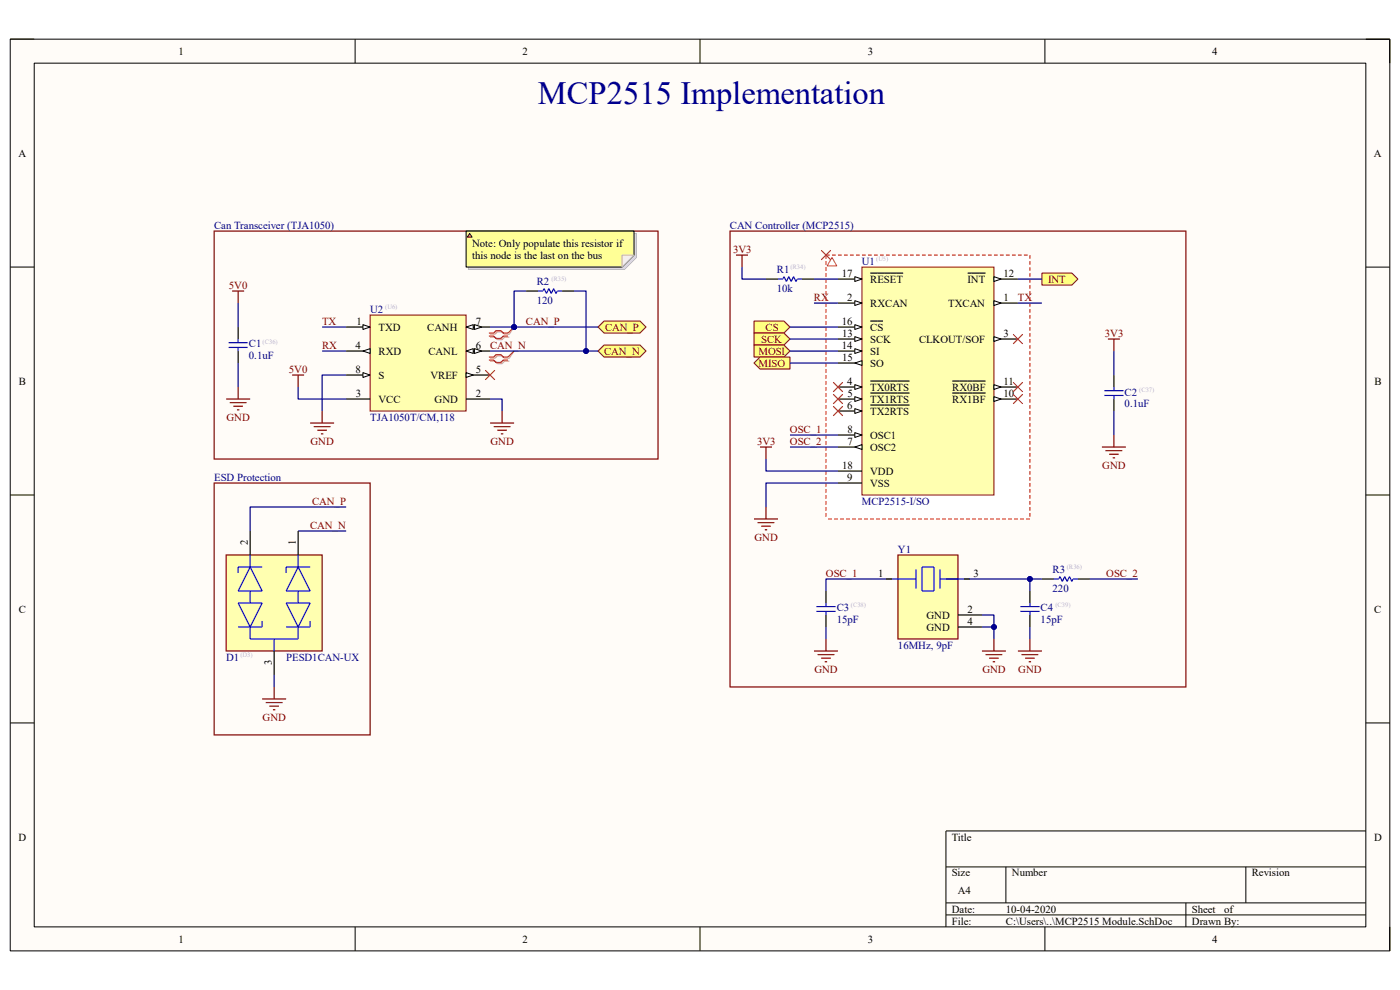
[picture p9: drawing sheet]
<svg xmlns="http://www.w3.org/2000/svg" width="297mm" height="210mm" viewBox="0 0 297 210" stroke-linecap="round" stroke-linejoin="round" font-family="sans-serif">
<path d="M2.2 8.3h292.7v193.4h-292.7z" fill-rule="evenodd" fill="#fffcf8"/>
<path d="M2.2 8.3h292.7v193.4h-292.7z" fill="none" stroke="#000" stroke-width=".21"/>
<path d="M7.3 13.4h282.5v183.2h-282.5z" fill-rule="evenodd" fill="#fffcf8"/>
<g fill="none" stroke="#000" stroke-width=".21">
<path d="M2.2 8.3h5.1M7.3 13.4h282.5v183.2h-282.5zM75.3 8.3v5.1M148.5 8.3v5.1M221.7 8.3v5.1M289.8 8.3h5.1v5.1M2.2 56.7h5.1M289.8 56.7h5.1M2.2 105h5.1M289.8 105h5.1M2.2 153.4h5.1M289.8 153.4h5.1"/>
<path d="M289.8 176.3h-89.1v20.3M75.3 196.6v5.1M148.5 196.6v5.1M200.7 183.9h89.1M200.7 191.5h89.1M200.7 194.1h89.1M213.4 183.9v7.6M221.7 196.6v5.1M251.6 191.5v5.1M264.3 183.9v7.6M294.9 196.6v5.1"/>
</g>
<path d="M175.2 54.1h43.3v56h-43.3z" fill-rule="evenodd" fill="#fff"/>
<path d="M78.5 66.8h20.4v20.4h-20.4z" fill-rule="evenodd" fill="#ffffb0"/>
<path d="M78.5 66.8h20.4v20.4h-20.4z" fill="none" stroke="#800000" stroke-width=".21"/>
<path d="M73.4 69.4h5.1" fill="none" stroke="#000" stroke-width=".25"/>
<path d="M77 68.9l1.5 .5-1.5 .5z" fill="#f8fcff"/>
<path d="M77 68.9l1.5 .5-1.5 .5z" fill="none" stroke="#000" stroke-width=".21"/>
<path d="M73.4 74.5h5.1M73.4 84.6h5.1" fill="none" stroke="#000" stroke-width=".25"/>
<path d="M77 74.5l1.5-.5v1z" fill="#f8fcff"/>
<path d="M77 74.5l1.5-.5v1z" fill="none" stroke="#000" stroke-width=".21"/>
<path d="M98.9 74.5h5.1" fill="none" stroke="#000" stroke-width=".25"/>
<path d="M98.9 74.5l1.5-.5v1z" fill="#f8fcff"/>
<path d="M98.9 74.5l1.5-.5v1z" fill="none" stroke="#000" stroke-width=".21"/>
<path d="M100.7 74l1.5 .5-1.5 .5z" fill="#f8fcff"/>
<path d="M100.7 74l1.5 .5-1.5 .5z" fill="none" stroke="#000" stroke-width=".21"/>
<path d="M98.9 69.4h5.1" fill="none" stroke="#000" stroke-width=".25"/>
<path d="M98.9 69.4l1.5-.5v1z" fill="#f8fcff"/>
<path d="M98.9 69.4l1.5-.5v1z" fill="none" stroke="#000" stroke-width=".21"/>
<path d="M100.7 68.9l1.5 .5-1.5 .5z" fill="#f8fcff"/>
<path d="M100.7 68.9l1.5 .5-1.5 .5z" fill="none" stroke="#000" stroke-width=".21"/>
<path d="M73.4 79.6h5.1" fill="none" stroke="#000" stroke-width=".25"/>
<path d="M77 79l1.5 .6-1.5 .5z" fill="#f8fcff"/>
<path d="M77 79l1.5 .6-1.5 .5z" fill="none" stroke="#000" stroke-width=".21"/>
<path d="M98.9 79.6h5.1" fill="none" stroke="#000" stroke-width=".25"/>
<path d="M98.9 79.1l1.5 .5-1.5 .5z" fill="#f8fcff"/>
<path d="M98.9 79.1l1.5 .5-1.5 .5z" fill="none" stroke="#000" stroke-width=".21"/>
<path d="M98.9 84.7h5.1" fill="none" stroke="#000" stroke-width=".25"/>
<path d="M62 79.6h2.5M63.2 79.6v2.5M104 89.7h5.1M104.7 90.5h3.6M105.5 91.3h2M106.3 92h.5M106.5 87.2v2.5" fill="none" stroke="#800000" stroke-width=".25"/>
<path d="M126.9 69.4l1.2-1.3h7.7l1.3 1.3-1.3 1.3h-7.7z" fill-rule="evenodd" fill="#ffff80"/>
<path d="M126.9 69.4l1.2-1.3h7.7l1.3 1.3-1.3 1.3h-7.7z" fill="none" stroke="#800000" stroke-width=".21"/>
<path d="M126.9 74.5l1.2-1.3h7.7l1.3 1.3-1.3 1.2h-7.7z" fill-rule="evenodd" fill="#ffff80"/>
<path d="M126.9 74.5l1.2-1.3h7.7l1.3 1.3-1.3 1.2h-7.7z" fill="none" stroke="#800000" stroke-width=".21"/>
<path d="M182.9 56.7h28v48.3h-28z" fill-rule="evenodd" fill="#ffffb0"/>
<path d="M182.9 56.7h28v48.3h-28z" fill="none" stroke="#800000" stroke-width=".21"/>
<path d="M210.9 64.3h5.1" fill="none" stroke="#000" stroke-width=".25"/>
<path d="M210.9 63.8l1.5 .5-1.5 .5z" fill="#f8fcff"/>
<path d="M210.9 63.8l1.5 .5-1.5 .5z" fill="none" stroke="#000" stroke-width=".21"/>
<path d="M177.8 64.3h5.1" fill="none" stroke="#000" stroke-width=".25"/>
<path d="M181.3 63.8l1.6 .5-1.6 .5z" fill="#f8fcff"/>
<path d="M181.3 63.8l1.6 .5-1.6 .5z" fill="none" stroke="#000" stroke-width=".21"/>
<path d="M210.9 71.9h5.1" fill="none" stroke="#000" stroke-width=".25"/>
<path d="M210.9 71.4l1.5 .5-1.5 .5z" fill="#f8fcff"/>
<path d="M210.9 71.4l1.5 .5-1.5 .5z" fill="none" stroke="#000" stroke-width=".21"/>
<path d="M177.8 82.1h5.1" fill="none" stroke="#000" stroke-width=".25"/>
<path d="M181.3 81.6l1.6 .5-1.6 .5z" fill="#f8fcff"/>
<path d="M181.3 81.6l1.6 .5-1.6 .5z" fill="none" stroke="#000" stroke-width=".21"/>
<path d="M177.8 84.7h5.1M184.6 80.8h8.4" fill="none" stroke="#000" stroke-width=".25"/>
<path d="M181.3 84.1l1.6 .6-1.6 .5z" fill="#f8fcff"/>
<path d="M181.3 84.1l1.6 .6-1.6 .5z" fill="none" stroke="#000" stroke-width=".21"/>
<path d="M177.8 87.2h5.1M184.6 83.4h8.4" fill="none" stroke="#000" stroke-width=".25"/>
<path d="M181.3 86.7l1.6 .5-1.6 .5z" fill="#f8fcff"/>
<path d="M181.3 86.7l1.6 .5-1.6 .5z" fill="none" stroke="#000" stroke-width=".21"/>
<path d="M177.8 94.8h5.1M184.6 85.9h8.4" fill="none" stroke="#000" stroke-width=".25"/>
<path d="M181.3 94.8l1.6-.5v1z" fill="#f8fcff"/>
<path d="M181.3 94.8l1.6-.5v1z" fill="none" stroke="#000" stroke-width=".21"/>
<path d="M177.8 92.3h5.1" fill="none" stroke="#000" stroke-width=".25"/>
<path d="M181.3 91.8l1.6 .5-1.6 .5z" fill="#f8fcff"/>
<path d="M181.3 91.8l1.6 .5-1.6 .5z" fill="none" stroke="#000" stroke-width=".21"/>
<path d="M210.9 84.7h5.1M177.8 102.5h5.1" fill="none" stroke="#000" stroke-width=".25"/>
<path d="M210.9 84.1l1.5 .6-1.5 .5z" fill="#f8fcff"/>
<path d="M210.9 84.1l1.5 .6-1.5 .5z" fill="none" stroke="#000" stroke-width=".21"/>
<path d="M202 83.4h7.1M210.9 82.1h5.1" fill="none" stroke="#000" stroke-width=".25"/>
<path d="M210.9 81.6l1.5 .5-1.5 .5z" fill="#f8fcff"/>
<path d="M210.9 81.6l1.5 .5-1.5 .5z" fill="none" stroke="#000" stroke-width=".21"/>
<path d="M210.9 59.2h5.1M202 80.8h7.1" fill="none" stroke="#000" stroke-width=".25"/>
<path d="M210.9 58.7l1.5 .5-1.5 .5z" fill="#f8fcff"/>
<path d="M210.9 58.7l1.5 .5-1.5 .5z" fill="none" stroke="#000" stroke-width=".21"/>
<path d="M205.3 57.9h3.8M177.8 71.9h5.1" fill="none" stroke="#000" stroke-width=".25"/>
<path d="M181.3 71.4l1.6 .5-1.6 .5z" fill="#f8fcff"/>
<path d="M181.3 71.4l1.6 .5-1.6 .5z" fill="none" stroke="#000" stroke-width=".21"/>
<path d="M177.8 74.5h5.1" fill="none" stroke="#000" stroke-width=".25"/>
<path d="M181.3 74l1.6 .5-1.6 .5z" fill="#f8fcff"/>
<path d="M181.3 74l1.6 .5-1.6 .5z" fill="none" stroke="#000" stroke-width=".21"/>
<path d="M177.8 77h5.1" fill="none" stroke="#000" stroke-width=".25"/>
<path d="M181.3 77l1.6-.5v1z" fill="#f8fcff"/>
<path d="M181.3 77l1.6-.5v1z" fill="none" stroke="#000" stroke-width=".21"/>
<path d="M177.8 69.4h5.1" fill="none" stroke="#000" stroke-width=".25"/>
<path d="M181.3 68.9l1.6 .5-1.6 .5z" fill="#f8fcff"/>
<path d="M181.3 68.9l1.6 .5-1.6 .5z" fill="none" stroke="#000" stroke-width=".21"/>
<path d="M177.8 59.2h5.1M184.6 68.1h2.7" fill="none" stroke="#000" stroke-width=".25"/>
<path d="M181.3 58.7l1.6 .5-1.6 .5z" fill="#f8fcff"/>
<path d="M181.3 58.7l1.6 .5-1.6 .5z" fill="none" stroke="#000" stroke-width=".21"/>
<path d="M184.6 57.9h7M177.8 99.9h5.1" fill="none" stroke="#000" stroke-width=".25"/>
<path d="M65.8 89.7h5.1M66.6 90.5h3.5M67.3 91.3h2.1M68.1 92h.5M68.3 87.2v2.5M161.2 94.8h2.6M162.5 94.8v2.6M160 110.1h5.1M160.7 110.9h3.6M161.5 111.6h2M162.3 112.4h.5M162.5 107.6v2.5" fill="none" stroke="#800000" stroke-width=".25"/>
<path d="M160 68.1h6.3l1.3 1.3-1.3 1.3h-6.3z" fill-rule="evenodd" fill="#ffff80"/>
<path d="M160 68.1h6.3l1.3 1.3-1.3 1.3h-6.3z" fill="none" stroke="#800000" stroke-width=".21"/>
<path d="M160 70.7h6.3l1.3 1.2-1.3 1.3h-6.3z" fill-rule="evenodd" fill="#ffff80"/>
<path d="M160 70.7h6.3l1.3 1.2-1.3 1.3h-6.3z" fill="none" stroke="#800000" stroke-width=".21"/>
<path d="M160 73.2h6.3l1.3 1.3-1.3 1.2h-6.3z" fill-rule="evenodd" fill="#ffff80"/>
<path d="M160 73.2h6.3l1.3 1.3-1.3 1.2h-6.3z" fill="none" stroke="#800000" stroke-width=".21"/>
<path d="M160 77l1.2-1.3h6.4v2.6h-6.4z" fill-rule="evenodd" fill="#ffff80"/>
<path d="M160 77l1.2-1.3h6.4v2.6h-6.4z" fill="none" stroke="#800000" stroke-width=".21"/>
<path d="M221 57.9h6.4l1.3 1.3-1.3 1.3h-6.4z" fill-rule="evenodd" fill="#ffff80"/>
<path d="M221 57.9h6.4l1.3 1.3-1.3 1.3h-6.4z" fill="none" stroke="#800000" stroke-width=".21"/>
<g fill="none" stroke="#800000" stroke-width=".25">
<path d="M45.4 49h94.2v48.4h-94.2zM154.9 49h96.7v96.7h-96.7zM156.1 54.1h2.6M157.4 54.1v2.6M49.3 61.7h2.5M50.5 61.7v2.6M235 71.9h2.6M236.3 71.9v2.6M48 84.6h5.1M48.7 85.4h3.6M49.5 86.2h2M50.3 86.9h.5"/>
<path d="M50.5 82.1v2.5M233.8 94.8h5.1M234.5 95.6h3.6M235.3 96.4h2M236.1 97.1h.5M236.3 92.3v2.5"/>
</g>
<path d="M162.5 59.2h2.6M170.1 59.2h2.6M50.5 69.4v2.5M50.5 74.5v2.5M111.6 61.7h2.6M119.2 61.7h2.6M236.3 79.6v2.5M236.3 84.7v2.5" fill="none" stroke="#000" stroke-width=".25"/>
<path d="M165.1 59.2h1l.2-.5 .5 1 .5-1 .6 1 .5-1 .5 1 .2-.5h1M48.5 72.7h4.1M48.5 73.7h4.1M50.5 71.9v.8M50.5 73.7v.8M114.2 61.7h1l.2-.5 .5 1.1 .5-1.1 .6 1.1 .5-1.1 .5 1.1 .2-.6h1M234.3 82.9h4M234.3 83.9h4M236.3 82.1v.8M236.3 83.9v.8" fill="none" stroke="#00f" stroke-width=".25"/>
<g fill="none" stroke="#f00" stroke-width=".21">
<path d="M174.2 53.1l2.1 2M175.2 55.4v.8M175.2 56.7v.8M175.2 57.9v.8M175.2 59.2v.8M176 54.1h-.8v.8M176.3 53.1l-2.1 2M176.5 54.1h.8M177.8 54.1h.8M179 54.1h.8M180.3 54.1h.8M181.6 54.1h.8"/>
<path d="M182.9 54.1h.8M184.1 54.1h.8M185.4 54.1h.8M186.7 54.1h.8M188 54.1h.8M189.2 54.1h.8M190.5 54.1h.8M191.8 54.1h.8M193.1 54.1h.7M194.3 54.1h.8M195.6 54.1h.8M196.9 54.1h.8"/>
<path d="M198.1 54.1h.8M199.4 54.1h.8M200.7 54.1h.8M202 54.1h.7M203.2 54.1h.8M204.5 54.1h.8M205.8 54.1h.8M207 54.1h.8M208.3 54.1h.8M209.6 54.1h.8M210.9 54.1h.8M212.1 54.1h.8"/>
<path d="M213.4 54.1h.8M214.7 54.1h.8M216 54.1h.7M217.2 54.1h.8M218.5 54.1v.8M218.5 55.4v.8M218.5 56.7v.8M218.5 57.9v.8M218.5 59.2v.8M109.1 74.5l-1.3 1.2M109.1 69.4l-1.3 1.3M175.2 60.5v.8"/>
<path d="M175.2 61.7v.8M175.2 63v.8M175.2 64.3v.8M175.2 65.6v.8M175.2 66.8v.8M175.2 68.1v.8M175.2 69.4v.8M175.2 70.7v.7M175.2 71.9v.8M175.2 73.2v.8M175.2 74.5v.8M175.2 75.7v.8"/>
<path d="M175.2 77v.8M175.2 78.3v.8M175.2 79.6v.8M218.5 60.5v.8M218.5 61.7v.8M218.5 63v.8M218.5 64.3v.8M218.5 65.6v.8M218.5 66.8v.8M218.5 68.1v.8M218.5 69.4v.8M218.5 70.7v.7"/>
<path d="M218.5 71.9v.8M218.5 73.2v.8M218.5 74.5v.8M218.5 75.7v.8M218.5 77v.8M218.5 78.3v.8M218.5 79.6v.8M175.2 80.8v.8M175.2 82.1v.8M175.2 83.4v.8M175.2 84.7v.7M175.2 85.9v.8"/>
<path d="M175.2 87.2v.8M175.2 88.5v.8M175.2 89.7v.8M175.2 91v.8M175.2 92.3v.8M175.2 93.6v.8M175.2 94.8v.8M175.2 96.1v.8M175.2 97.4v.8M175.2 98.6v.8M175.2 99.9v.8M218.5 80.8v.8"/>
<path d="M218.5 82.1v.8M218.5 83.4v.8M218.5 84.7v.7M218.5 85.9v.8M218.5 87.2v.8M218.5 88.5v.8M218.5 89.7v.8M218.5 91v.8M218.5 92.3v.8M218.5 93.6v.8M218.5 94.8v.8M218.5 96.1v.8"/>
<path d="M218.5 97.4v.8M218.5 98.6v.8M218.5 99.9v.8M175.2 101.2v.8M175.2 102.5v.8M175.2 103.7v.8M175.2 105v.8M175.2 106.3v.8M175.2 107.6v.8M175.2 108.8v.8M175.7 110.1h.8M177 110.1h.8"/>
<path d="M178.3 110.1h.7M179.5 110.1h.8M180.8 110.1h.8M182.1 110.1h.8M183.3 110.1h.8M184.6 110.1h.8M185.9 110.1h.8M187.2 110.1h.8M188.4 110.1h.8M189.7 110.1h.8M191 110.1h.8M192.3 110.1h.8"/>
<path d="M193.5 110.1h.8M194.8 110.1h.8M196.1 110.1h.8M197.3 110.1h.8M198.6 110.1h.8M199.9 110.1h.8M201.2 110.1h.8M202.4 110.1h.8M203.7 110.1h.8M205 110.1h.8M206.2 110.1h.8M207.5 110.1h.8"/>
<path d="M208.8 110.1h.8M210.1 110.1h.8M211.3 110.1h.8M212.6 110.1h.8M213.9 110.1h.8M215.2 110.1h.8M216.4 110.1h.8M217.7 110.1h.8M218.5 101.2v.8M218.5 102.5v.8M218.5 103.7v.8M218.5 105v.8"/>
<path d="M218.5 106.3v.8M218.5 107.6v.8M218.5 108.8v.8"/>
</g>
<path d="M176.5 54.6l1 1.8h-2z" fill="none" stroke="#f33" stroke-width=".21"/>
<path d="M104 76.6h1l.5 .5h1l.5-.5h1M104 76h1l.5-.5h1l.5 .5h1M104 71.5h1l.5 .6h1l.5-.6h1M104 70.9h1l.5-.5h1l.5 .5h1" fill="none" stroke="#d0a19e" stroke-width=".25"/>
<path d="M109.1 74.5l-1.1 1.5M109.1 69.4l-1.1 1.5" fill="none" stroke="#d0a19e" stroke-width=".21"/>
<path d="M103.7 76.4h1l.5 .5h1.1l.5-.5h1M103.7 75.7h1l.5-.5h1.1l.5 .5h1M103.7 71.3h1l.5 .5h1.1l.5-.5h1M103.7 70.7h1l.5-.6h1.1l.5 .6h1" fill="none" stroke="#f00" stroke-width=".25"/>
<circle cx="109.1" cy="69.4" r=".51" fill="#000080"/>
<circle cx="109.1" cy="69.4" r=".51" fill="none" stroke="#000080" stroke-width=".21"/>
<path d="M214.9 70.9l2.1 2.1M217 70.9l-2.1 2.1M176.8 81.1l2 2M176.8 83.6l2 2.1M176.8 86.2l2 2M178.8 81.1l-2 2M178.8 83.6l-2 2.1M178.8 86.2l-2 2M214.9 81.1l2.1 2M214.9 83.6l2.1 2.1M217 81.1l-2.1 2M217 83.6l-2.1 2.1" fill="none" stroke="#f00" stroke-width=".21"/>
<path d="M48 117.7h20.3v20.4h-20.3z" fill-rule="evenodd" fill="#ffffb0"/>
<path d="M45.4 102.5h33.1v53.4h-33.1zM48 117.7h20.3v20.4h-20.3zM55.6 148.3h5.1M56.4 149h3.5M57.1 149.8h2.1M57.9 150.6h.5M58.2 145.7v2.6" fill="none" stroke="#800000" stroke-width=".25"/>
<g fill="none" stroke="#00f" stroke-width=".25">
<path d="M53.1 117.7v2.6M63.3 117.7v2.6M50.5 127.9h5.1l-2.5 5.1zM53.1 120.3l2.5 5.1h-5.1zM53.1 133v2.6h10.2v-2.6M53.1 125.4v2.5M55.6 120.3h-5.1v1.3M55.6 131.7v1.3h-5.1M58.2 135.6v2.5M60.7 127.9h5.1l-2.5 5.1zM63.3 120.3l2.5 5.1h-5.1zM63.3 125.4v2.5"/>
<path d="M65.8 120.3h-5.1v1.3M65.8 131.7v1.3h-5.1"/>
</g>
<path d="M53.1 112.6v5.1M63.3 112.6v5.1M58.2 138.1v5.1" fill="none" stroke="#000" stroke-width=".25"/>
<path d="M190.5 117.7h12.7v17.9h-12.7z" fill-rule="evenodd" fill="#ffffb0"/>
<g fill="none" stroke="#800000" stroke-width=".25">
<path d="M190.5 117.7h12.7v17.9h-12.7zM172.7 138.1h5.1M173.5 138.9h3.5M174.2 139.6h2.1M175.2 135.6v2.5M208.3 138.1h5.1M209.1 138.9h3.5M209.8 139.6h2.1M210.9 135.6v2.5M216 138.1h5M216.7 138.9h3.6M217.5 139.6h2"/>
<path d="M218.5 135.6v2.5M175 140.4h.5M210.6 140.4h.5M218.2 140.4h.5"/>
</g>
<g fill="none" stroke="#00f" stroke-width=".25">
<path d="M173.2 129.7h4.1M173.2 128.7h4.1M175.2 127.9v.8M175.2 129.7v.8M188 122.8h6.3M194.3 120.8v4.1M195.6 120.3h2.5v5.1h-2.5zM199.4 120.8v4.1M199.4 122.8h6.4M216.5 129.7h4M216.5 128.7h4M218.5 127.9v.8"/>
<path d="M218.5 129.7v.8M223.6 122.8h1l.3-.5 .5 1 .5-1 .5 1 .5-1 .5 1 .3-.5h1"/>
</g>
<path d="M175.2 125.4v2.5M175.2 130.5v2.5M188 122.8h1.2M203.2 130.5h5.1M203.2 133h5.1M204.5 122.8h1.3M218.5 125.4v2.5M218.5 130.5v2.5M221 122.8h2.6M228.7 122.8h2.5" fill="none" stroke="#000" stroke-width=".25"/>
<path d="M68.3 74.5h5.1M68.3 69.4h5.1M73.4 79.6h-5.1v7.6M104 74.5h22.9M236.3 74.5v5.1M63.2 82.1v2.5h10.2M104 84.7h2.5v2.5M63.3 112.6h10.1M73.4 107.6h-20.3v5" fill="none" stroke="#000080" stroke-width=".25"/>
<circle cx="124.3" cy="74.5" r=".51" fill="#000080"/>
<circle cx="124.3" cy="74.5" r=".51" fill="none" stroke="#000080" stroke-width=".21"/>
<path d="M104 69.4h22.9" fill="none" stroke="#000080" stroke-width=".25"/>
<circle cx="109.1" cy="69.4" r=".51" fill="#000080"/>
<circle cx="109.1" cy="69.4" r=".51" fill="none" stroke="#000080" stroke-width=".21"/>
<path d="M111.6 61.7h-2.5v7.7" fill="none" stroke="#000080" stroke-width=".25"/>
<circle cx="109.1" cy="69.4" r=".51" fill="#000080"/>
<circle cx="109.1" cy="69.4" r=".51" fill="none" stroke="#000080" stroke-width=".21"/>
<path d="M121.8 61.7h2.5v12.8" fill="none" stroke="#000080" stroke-width=".25"/>
<circle cx="124.3" cy="74.5" r=".51" fill="#000080"/>
<circle cx="124.3" cy="74.5" r=".51" fill="none" stroke="#000080" stroke-width=".21"/>
<g fill="none" stroke="#000080" stroke-width=".25">
<path d="M157.4 56.7v2.5h5.1M172.7 59.2h5.1M167.6 77h10.2M167.6 74.5h10.2M167.6 71.9h10.2M167.6 69.4h10.2M172.7 64.3h5.1M162.5 97.4v2.5h15.3M167.6 94.8h10.2M167.6 92.3h10.2M177.8 102.5h-15.3v5.1M188 122.8h-12.8v2.6"/>
<path d="M205.8 122.8h12.7v2.6"/>
</g>
<circle cx="218.5" cy="122.8" r=".51" fill="#000080"/>
<circle cx="218.5" cy="122.8" r=".51" fill="none" stroke="#000080" stroke-width=".21"/>
<path d="M208.3 130.5h2.6v2.5h-2.6" fill="none" stroke="#000080" stroke-width=".25"/>
<circle cx="210.9" cy="133" r=".51" fill="#000080"/>
<circle cx="210.9" cy="133" r=".51" fill="none" stroke="#000080" stroke-width=".21"/>
<path d="M216 59.2h5M216 64.3h5M218.5 122.8h2.5" fill="none" stroke="#000080" stroke-width=".25"/>
<circle cx="218.5" cy="122.8" r=".51" fill="#000080"/>
<circle cx="218.5" cy="122.8" r=".51" fill="none" stroke="#000080" stroke-width=".21"/>
<path d="M50.5 64.3v5.1M50.5 77v5.1M175.2 133v2.6M210.9 133v2.6M231.2 122.8h10.2M58.2 143.2v2.5" fill="none" stroke="#000080" stroke-width=".25"/>
<circle cx="210.9" cy="133" r=".51" fill="#000080"/>
<circle cx="210.9" cy="133" r=".51" fill="none" stroke="#000080" stroke-width=".21"/>
<path d="M236.3 87.2v5.1M218.5 133v2.6" fill="none" stroke="#000080" stroke-width=".25"/>
<path d="M103 78.5l2 2.1M105 78.5l-2 2.1" fill="none" stroke="#f00" stroke-width=".21"/>
<path d="M99.4 49.5h35.6v5.1l-2.5 2.6h-33.1z" fill-rule="evenodd" fill="#e0ddd7"/>
<path d="M99.4 49.5h35.6v5.1l-2.5 2.6h-33.1z" fill="none" stroke="#bfbdba" stroke-width=".21"/>
<path d="M98.9 49h35.6v5.1l-2.5 2.6h-33.1z" fill-rule="evenodd" fill="#ffff96"/>
<path d="M98.9 49h35.6v5.1l-2.5 2.6h-33.1z" fill="none" stroke="#000" stroke-width=".21"/>
<path d="M132 54.1h2.5l-2.5 2.6z" fill="#f2f0d8"/>
<path d="M132 54.1h2.5l-2.5 2.6z" fill="none" stroke="#bfbdba" stroke-width=".21"/>
<path d="M99.6 49.5l.6 .8h-1.1z" fill="#ffcc78"/>
<path d="M99.6 49.5l.6 .8h-1.1z" fill="none" stroke="#300" stroke-width=".21"/>
<text font-size="6.9" fill="#000080" x="114.1" y="22.1">MCP2515 Implementation</text>
<g font-size="2.3">
<text x="37.9" y="11.6">1</text>
<text x="110.9" y="11.6">2</text>
<text x="184.1" y="11.6">3</text>
<text x="257.2" y="11.6">4</text>
<text x="3.9" y="33.2">A</text>
<text x="291.5" y="33.2">A</text>
<text x="100.2" y="52.3">Note: Only populate this resistor if</text>
<text x="100.2" y="54.9">this node is the last on the bus</text>
<text x="178.6" y="58.7">17</text>
<text x="184.6" y="59.9">RESET</text>
<text x="205.3" y="59.9">INT</text>
<text x="212.9" y="58.7">12</text>
<text x="179.7" y="63.8">2</text>
<text x="184.6" y="65.1">RXCAN</text>
<text x="201.2" y="65.1">TXCAN</text>
<text x="212.9" y="63.8">1</text>
<text x="75.6" y="68.9">1</text>
<text x="80.3" y="70.1">TXD</text>
<text x="90.6" y="70.1">CANH</text>
<text x="100.9" y="68.9">7</text>
<text x="178.6" y="68.9">16</text>
<text x="178.7" y="71.4">13</text>
<text x="184.6" y="70.1">CS</text>
<text x="212.9" y="71.4">3</text>
<text x="75.4" y="74">4</text>
<text x="80.3" y="75.2">RXD</text>
<text x="90.9" y="75.2">CANL</text>
<text x="100.9" y="74">6</text>
<text x="178.6" y="74">14</text>
<text x="178.7" y="76.5">15</text>
<text x="184.6" y="72.7">SCK</text>
<text x="184.6" y="75.2">SI</text>
<text x="184.6" y="77.8">SO</text>
<text x="195" y="72.7">CLKOUT/SOF</text>
<text x="4" y="81.6">B</text>
<text x="75.4" y="79">8</text>
<text x="80.3" y="80.3">S</text>
<text x="91.3" y="80.3">VREF</text>
<text x="100.9" y="79">5</text>
<text x="179.7" y="81.6">4</text>
<text x="184.6" y="82.9">TX0RTS</text>
<text x="202" y="82.9">RX0BF</text>
<text x="212.9" y="81.6">11</text>
<text x="291.6" y="81.6">B</text>
<text x="75.5" y="84.2">3</text>
<text x="80.3" y="85.4">VCC</text>
<text x="92.2" y="85.4">GND</text>
<text x="100.9" y="84.2">2</text>
<text x="179.7" y="86.7">6</text>
<text x="179.8" y="84.2">5</text>
<text x="184.6" y="85.4">TX1RTS</text>
<text x="184.6" y="88">TX2RTS</text>
<text x="202" y="85.4">RX1BF</text>
<text x="212.9" y="84.2">10</text>
<text x="179.8" y="94.3">7</text>
<text x="179.8" y="91.8">8</text>
<text x="184.6" y="95.6">OSC2</text>
<text x="184.6" y="93">OSC1</text>
<text x="178.6" y="99.4">18</text>
<text x="179.7" y="101.9">9</text>
<text x="184.6" y="100.7">VDD</text>
<text x="184.6" y="103.2">VSS</text>
<text x="52.6" y="115.7" transform="rotate(-90 52.6 115.7)">2</text>
<text x="62.7" y="115.7" transform="rotate(-90 62.7 115.7)">1</text>
<text x="186.3" y="122.3">1</text>
<text x="206.5" y="122.3">3</text>
<text x="4" y="130">C</text>
<text x="196.6" y="131.2">GND</text>
<text x="205.2" y="130">2</text>
<text x="291.5" y="130">C</text>
<text x="196.6" y="133.8">GND</text>
<text x="205.2" y="132.5">4</text>
<text x="57.7" y="141.1" transform="rotate(-90 57.7 141.1)">3</text>
<text x="3.9" y="178.3">D</text>
<text x="201.9" y="178.3">Title</text>
<text x="291.5" y="178.3">D</text>
<text x="201.9" y="185.9">Size</text>
<text x="214.7" y="185.9">Number</text>
<text x="265.5" y="185.9">Revision</text>
<text x="203.2" y="189.7">A4</text>
<text x="201.9" y="193.6">Date:</text>
<text x="201.9" y="196.1">File:</text>
<text x="213.4" y="193.6">10-04-2020</text>
<text x="213.4" y="196.1">C:\Users\..\MCP2515 Module.SchDoc</text>
<text x="252.9" y="193.6">Sheet</text>
<text x="252.9" y="196.1">Drawn By:</text>
<text x="259.7" y="193.6">of</text>
<text x="37.9" y="199.9">1</text>
<text x="110.9" y="199.9">2</text>
<text x="184.1" y="199.9">3</text>
<text x="257.2" y="199.9">4</text>
</g>
<g font-size="2.3" fill="#000080">
<text x="45.4" y="48.5">Can Transceiver (TJA1050)</text>
<text x="154.9" y="48.5">CAN Controller (MCP2515)</text>
<text x="164.8" y="57.9">R1</text>
<text x="182.8" y="56.1">U1</text>
<text x="113.9" y="60.5">R2</text>
<text x="113.9" y="64.6">120</text>
<text x="164.8" y="62">10k</text>
<text x="78.5" y="66.3">U2</text>
<text x="52.8" y="73.7">C1</text>
<text x="52.8" y="76.2">0.1uF</text>
<text x="238.6" y="83.9">C2</text>
<text x="78.5" y="89.2">TJA1050T/CM,118</text>
<text x="238.6" y="86.4">0.1uF</text>
<text x="45.4" y="101.9">ESD Protection</text>
<text x="182.8" y="107.1">MCP2515-I/SO</text>
<text x="190.5" y="117.2">Y1</text>
<text x="223.3" y="121.5">R3</text>
<text x="223.3" y="125.6">220</text>
<text x="177.5" y="129.7">C3</text>
<text x="220.8" y="129.7">C4</text>
<text x="177.5" y="132.2">15pF</text>
<text x="190.5" y="137.6">16MHz, 9pF</text>
<text x="220.8" y="132.2">15pF</text>
<text x="48" y="140.1">D1</text>
<text x="60.7" y="140.1">PESD1CAN-UX</text>
</g>
<g font-size="2.3" fill="#800000">
<text x="155.5" y="53.6">3V3</text>
<text x="222.3" y="59.9">INT</text>
<text x="48.6" y="61.3">5V0</text>
<text x="172.7" y="63.8">RX</text>
<text x="215.9" y="63.8">TX</text>
<text x="68.3" y="68.9">TX</text>
<text x="111.6" y="68.9">CAN_P</text>
<text x="128.4" y="70.1">CAN_P</text>
<text x="162.4" y="70.1">CS</text>
<text x="234.4" y="71.4">3V3</text>
<text x="68.3" y="74">RX</text>
<text x="104" y="74">CAN_N</text>
<text x="128.1" y="75.2">CAN_N</text>
<text x="160.9" y="75.2">MOSI</text>
<text x="161" y="77.8">MISO</text>
<text x="161.5" y="72.7">SCK</text>
<text x="61.3" y="79">5V0</text>
<text x="48" y="89.2">GND</text>
<text x="65.9" y="94.3">GND</text>
<text x="104.1" y="94.3">GND</text>
<text x="160.6" y="94.3">3V3</text>
<text x="167.6" y="91.8">OSC_1</text>
<text x="167.6" y="94.3">OSC_2</text>
<text x="233.8" y="99.4">GND</text>
<text x="66.2" y="107.1">CAN_P</text>
<text x="65.8" y="112.1">CAN_N</text>
<text x="160.1" y="114.7">GND</text>
<text x="175.2" y="122.3">OSC_1</text>
<text x="234.7" y="122.3">OSC_2</text>
<text x="172.8" y="142.7">GND</text>
<text x="208.4" y="142.7">GND</text>
<text x="216" y="142.7">GND</text>
<text x="55.7" y="152.9">GND</text>
</g>
<g font-size="1.4" fill="#b2b0d4">
<text x="117" y="59.6">(R35)</text>
<text x="167.7" y="57.1">(R34)</text>
<text x="185.9" y="55.3">(U5)</text>
<text x="81.7" y="65.5">(U6)</text>
<text x="55.7" y="72.9">(C36)</text>
<text x="241.7" y="83.1">(C37)</text>
<text x="226.3" y="120.7">(R36)</text>
<text x="180.5" y="128.9">(C38)</text>
<text x="223.9" y="128.9">(C39)</text>
<text x="51" y="139.3">(D3)</text>
</g>
</svg>
